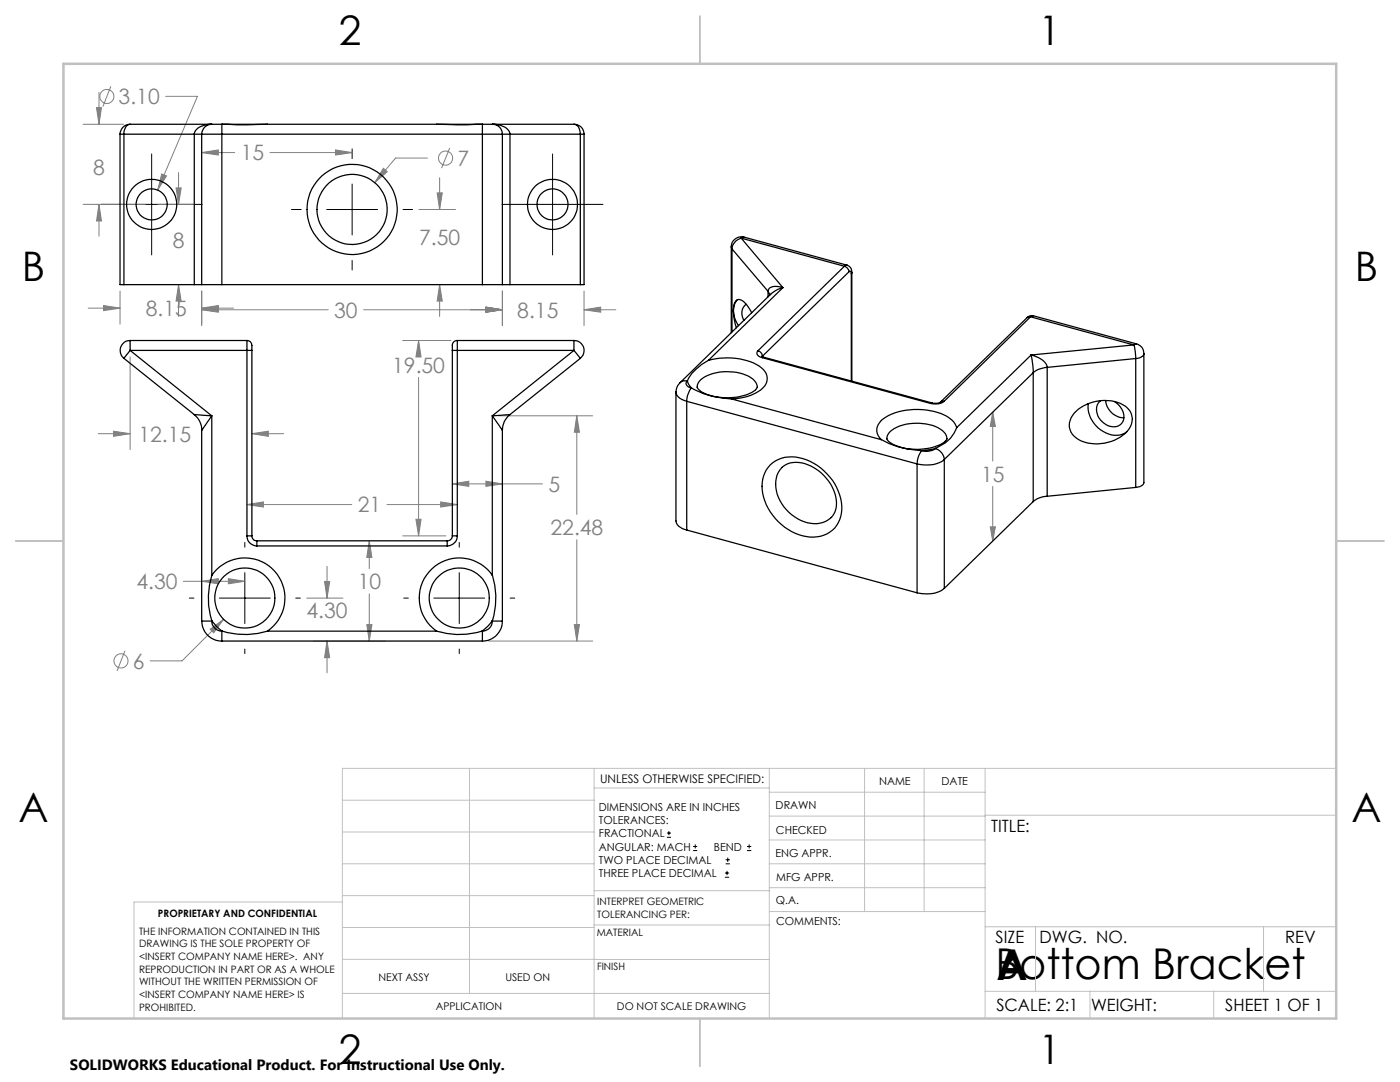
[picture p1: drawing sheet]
<svg xmlns="http://www.w3.org/2000/svg" width="279mm" height="216mm" viewBox="0 0 279 216" stroke-linecap="round" stroke-linejoin="round" font-family="sans-serif">
<g fill="none" stroke="#808080" stroke-width=".2">
<path d="M19.8 18.5v6.3M22.1 17.2l-1.6 4.1M33.1 19.2h6.3l-7.9 18.7M16.6 24.8h8.1M19.3 21.5h.9l-.4 3.3zM32.3 34.7l.9 .4-1.7 2.8zM35.1 37.5h1.1l-.6 3.3zM35.6 34.4v6.4M40.3 30.4l3.3-.5v1zM40.3 30.4h6.5M53.9 30.4h16.4M67 29.9l3.3 .5-3.3 .5z"/>
<path d="M76.5 33.6l.8 .7-2.5 2.1zM85.3 31.5h-6.3l-4.2 4.9M87.2 38.5h1.1l-.6 3.3zM87.7 35.5v6.3M89.7 29.5l-1.6 4M16.6 40.8h12.4M19.8 40.8l.4 3.3h-.9zM19.8 40.8v6.3M24 58.1v6.6M31.5 40.8h7.3M35.6 56.8l.6 3.3h-1.1zM35.6 56.8v6.3"/>
<path d="M40.3 58.1v6.9M83.6 41.8h7.3M87.7 56.8l.6 3.3h-1.1zM87.7 56.8v6.3M100.3 58.1v6.9M116.6 58.1v6.9M17.6 61.5h6.4M20.7 61l3.3 .5-3.3 .5zM26 71.2v18.5M40.3 61.8l3.3-.5v1zM40.3 61.5l3.3-.5v1zM40.3 61.8h25.2"/>
<path d="M40.3 61.5h6.3M72.6 61.8h27.7M80.4 67.9h9.6M83.5 67.9l.5 3.3h-1zM83.5 67.9v2.4M83.5 75.3v31.6M97 61.3l3.3 .5-3.3 .5zM116.6 61.8l3.3-.5v1zM116.6 61.8h6.3M19.6 86.5h6.4M22.6 86l3.4 .5-3.4 .6zM50.3 86.5l3.3-.5v1.1z"/>
<path d="M50.3 86.5h6.3M90.3 96.6l3.3-.6v1zM90.3 96.6h18M97 96l3.3 .6-3.3 .4zM99.5 83h18.8M115.1 83l.5 3.3h-1zM115.1 83v19.7M198.1 82.2l.5 2.9h-1zM198.1 82.2v9.8M198.1 97v10.9M36.6 116h12.3M40.3 116l3.3-.5v1z"/>
<path d="M45.6 115.5l3.3 .5-3.3 .5zM49.3 100.7l3.3-.5v1zM49.3 100.7h20.9M61.2 119.3h7.2M64.8 116h1l-.5 3.3zM65.3 113v6.3M73.7 107.9l.5 3.3h-1zM73.7 107.9v5.6M73.7 118.5v9.4M77.2 100.7h14.1M80.4 106.9h8.6M83 103.6h1l-.5 3.3z"/>
<path d="M87.9 100.2l3.4 .5-3.4 .5zM115.1 107.7v20.2M197.6 105.1h1l-.5 2.8zM24.9 129.9l-1.5 4M41.9 125.6l2.7-2-1.9 2.7zM44.6 123.6l-8.3 8.3h-6.3M62.5 127.9h14.4M65.3 127.9l.5 3.3h-1zM65.3 127.9v6.4M73.2 124.6h1l-.5 3.3zM97.5 127.9h20.8M114.6 124.6h1l-.5 3.3z"/>
<circle cx="21.3" cy="19.2" r="1.41"/>
<circle cx="88.9" cy="31.5" r="1.41"/>
<circle cx="24.1" cy="131.9" r="1.4"/>
</g>
<g fill="none" stroke="#000" stroke-width=".2">
<path d="M30.3 30.7v20.2M70.3 29.7v1.9M70.3 36.7v10.2M110.3 30.7v20.2M20.2 40.8h20.2M58.2 41.8h1.9M65.2 41.8h10.2M70.3 52v1.9M80.4 41.8h1.9M100.2 40.8h20.1M37.8 119.3h.9M43.8 119.3h10.1"/>
<path d="M48.9 108.2v1M48.9 114.3v10.1M59 119.3h.9M80.6 119.3h.9M86.6 119.3h10.1M91.7 108.2v1M91.7 114.3v10.1M101.8 119.3h.9M48.9 129.5v.9M91.7 129.5v.9M133.1 167.1h.8M133.1 166.2h.8"/>
<path d="M133.5 165.8v.9M138.3 169.7h.8M138.3 168.9h.8M138.7 168.5v.8M144.7 175h.8M144.7 174.2h.8M144.8 172.4h.9M144.8 171.6h.9M145.1 173.8v.8M145.2 171.1v.9M149.1 169.7h.8M149.1 168.9h.8"/>
<path d="M149.5 168.5v.8"/>
</g>
<g fill="none" stroke="#c0c0c0" stroke-width=".2">
<path d="M68.3 159.7h50.3M93.7 153.3v44.9M118.6 153.3v49.9M118.6 157.2h34.9M153.5 153.3v49.9M153.5 158.1h43.1M172.5 153.3v28.6M184.4 153.3v28.6M196.6 153.3v49.9M266.7 153.3h-198.4v49.9M68.3 178.7h50.3M68.3 172.4h50.3"/>
<path d="M68.3 166h50.3M68.3 180h-41.6v23.2M118.6 177.7h35M153.5 167.6h43.1M153.5 162.8h43.1M153.5 172.4h43.1M153.5 177.1h43.1M196.6 162.7h70.1M68.3 198.2h85.2M68.3 191.4l85.2 .1M68.3 185.1h50.3M118.6 184.6h35"/>
<path d="M153.6 181.9h43M196.6 197.8h70.1M196.6 184.9h70.1M206.7 184.9v12.9M217.5 197.8v5.4M242.2 197.8v5.4M252.2 184.9v12.9"/>
</g>
<path d="M139.7 3.2v9.5M3.1 107.9h9.6M266.7 107.9h9.5M139.7 203.2v9.6" fill="none" stroke="#c0c0c0" stroke-width=".25"/>
<path d="M12.7 12.7h254v190.5h-254z" fill="none" stroke="#c0c0c0" stroke-width=".5"/>
<path d="M76.5 33.6l-1.7 2.8 2.5-2.1zM40.3 61.8l3.3-.5v1zM97 61.3l3.3 .5-3.3 .5zM20.7 61l3.3 .5-3.3 .5zM40.3 61.5l3.3-.5v1zM97 61.3l3.3 .5-3.3 .5zM116.6 61.8l3.3-.5v1zM32.3 34.7l-.8 3.2 1.7-2.8zM19.8 40.8l.4 3.3h-.9zM19.3 21.5h.9l-.4 3.3zM35.1 37.5h1.1l-.6 3.3zM35.6 56.8l.6 3.3h-1.1zM87.2 38.5h1.1l-.6 3.3zM87.7 56.8l.6 3.3h-1.1zM67 29.9l3.3 .5-3.3 .5zM40.3 30.4l3.3-.5v1zM41.9 125.6l.8 .7 1.9-2.7zM64.8 116h1l-.5 3.3zM65.3 127.9l.5 3.3h-1zM40.3 116l3.3-.5v1zM45.6 115.5l3.3 .5-3.3 .5zM73.2 124.6h1l-.5 3.3zM73.7 107.9l.5 3.3h-1zM90.3 96.6l3.3-.6v1zM97 96l3.3 .6-3.3 .4zM83.5 67.9l.5 3.3h-1zM83 103.6h1l-.5 3.3zM49.3 100.7l3.3-.5v1zM87.9 100.2l3.4 .5-3.4 .5zM50.3 86.5l3.3-.5v1.1zM22.6 86l3.4 .5-3.4 .6zM115.1 83l.5 3.3h-1zM114.6 124.6h1l-.5 3.3zM197.6 105.1h1l-.5 2.8zM198.1 82.2l.5 2.9h-1z" fill="#808080"/>
<g fill="none" stroke="#000" stroke-width=".25">
<path d="M24 26.8v30h.7M24 26.8h.7M24.7 26.8h14.1M24.7 26.8v30M26 24.8a1.99 1.99 0 0 0-2 2M26 24.8a1.7 1.7 0 0 0-1.3 2M26 24.8h16.3M38.8 26.8h1.5M38.8 26.8v30M40.3 26.8h4M40.3 26.8v30M42.3 24.8h2"/>
<path d="M42.3 24.8a1.99 1.99 0 0 0-2 2M42.3 24.8a3.6 3.6 0 0 0-3.5 1.7v.3M44.3 24.8v2M44.3 26.8v30M44.3 24.8h.1M44.3 26.8h52M44.3 24.8l3.1 .1 6-.1M44.3 24.8h9.1M53.4 24.8h33.7M87.1 24.8l4 .1 5.1-.1M87.1 24.8h9.1M96.2 24.8h.1"/>
<path d="M96.3 24.8v2M96.3 24.8h1.9M96.3 26.8h4M96.3 26.8v30M98.2 24.8a1.93 1.93 0 0 1 2.1 2M98.2 24.8a3.6 3.6 0 0 1 3.5 1.7l.1 .3M98.2 24.8h16.3M100.3 26.8h1.5M100.3 26.8v30M101.8 26.8h14M101.8 26.8v30M114.5 24.8a1.93 1.93 0 0 1 2.1 2"/>
<path d="M114.5 24.8a1.68 1.68 0 0 1 1.3 2M115.8 26.8h.8M115.8 26.8v30M116.6 26.8v30h-.8M24.7 56.8h14.1M38.8 56.8h1.5M40.3 56.8h4M44.3 56.8h52M96.3 56.8h4M100.3 56.8h1.5M101.8 56.8h14M145.9 49.2l.2 .5"/>
<path d="M145.9 49.2v17.2M146.1 49.7l7.2 8.4M146.1 49.7v16.5M147.1 59.9l-.2 .2a3.3 3.3 0 0 0-.5 1.9M147.9 47.5a2.49 2.49 0 0 0-1.8 2.2M147.9 47.5l8.3 9.9M147.9 47.5l20.6 5.6M148.4 47.3a2.02 2.02 0 0 0-2.5 1.9M148.4 47.3l-.5 .2M148.4 47.3l20.7 5.6M153.3 58.1l.3 .8M153.3 58.1v1.1"/>
<path d="M156.2 57.4a2.54 2.54 0 0 0-2.8 .3l-.1 .4M156.2 57.4l-.9 .3-1.5 1-18.1 17.6M156.2 57.4l-14.8 14.5M168.5 53.1a1.29 1.29 0 0 1 .9 1.1M168.5 53.1l-17.2 16.9M169.1 52.9l.4 .3 .4 .4 .1 .8M169.1 52.9l-.6 .2M169.4 54.2h.4l.1 .4M169.4 54.2l-17.2 16.9M169.9 54.6v21.4M170 54.4l-.1 .2M170 54.4v21.7"/>
<path d="M24.7 71.5l14.1 11.2M26 67.9v2M26 67.9a2 2 0 0 0-1.9 1.4 2 2 0 0 0 .6 2.2M26 69.9l-1.3 1.6M26 69.9h23.3M26 67.9h23.3M26 69.9l16.3 13.1M49.3 67.9a1.36 1.36 0 0 1 1 1.8v.2M49.3 69.9h1M49.3 67.9v2M49.3 69.9v37M50.3 69.9v37"/>
<path d="M90.3 69.9h1M90.3 69.9v37M91.3 67.9v2M91.3 67.9a1.17 1.17 0 0 0-1 1.6v.4M91.3 69.9h23.2M91.3 67.9h23.2M91.3 69.9v37M114.5 69.9l1.3 1.6M114.5 67.9v2M114.5 67.9a2 2 0 0 1 2 1.4 2 2 0 0 1-.7 2.2M114.5 69.9l-16.3 13.1M115.8 71.5l-14 11.2"/>
<path d="M135.7 76.3l-.6 1-.2 .9M137.2 76.1a.86 .86 0 0 0-.1 .9 .86 .86 0 0 0 .9 .4M137.2 76.1l-.7-.1-.8 .3M137.2 76l.2 .6 .6 .9M137.2 76v.1M138 77.4a4.6 4.6 0 0 0-.9 2.7M138 77.4v.1M138 77.5h.1a17.5 17.5 0 0 0 8 2.1M139.8 75.8a9.5 9.5 0 0 1 10.4-.2 1.52 1.52 0 0 1 .8 1.9 6.6 6.6 0 0 1-4.5 1.8 9.7 9.7 0 0 1-7.1-1.6 1.03 1.03 0 0 1 .1-1.6zM141.4 71.9a13.4 13.4 0 0 1 10.1 1.1 2.74 2.74 0 0 1 1.6 2.5 2.74 2.74 0 0 1-1.6 2.5 10.8 10.8 0 0 1-5.4 1.6M141.4 71.9a7.9 7.9 0 0 0-4.2 4.1M146.1 79.6l29.8 8.1"/>
<path d="M146.4 62a1.94 1.94 0 0 1 1-2.2 3.9 3.9 0 0 1 2.6 2.6M146.4 62l.1 1.6 .5 1.8M146.4 62l.3 1.6 .7 1.4M148.9 60.7a2.26 2.26 0 0 0-.5 3.2M151.3 70a.86 .86 0 0 0-.1 1 .86 .86 0 0 0 .9 .4M151.3 70a1.19 1.19 0 0 1 .9 1.1M152 71.1l.4 .2M152.1 71.4l33.6 9.1M152.2 71.1l-.1 .1M152.2 71.1v.1M152.4 71.3l-.3 .1M152.4 71.3l33.6 9.1"/>
<path d="M205 63.4l-17.3 16.8M205.7 63.2l-.7 .2M205.7 63.2l-17.3 16.9M205.7 63.2l20.6 5.6M205.8 70.8l.3 1.8 .1 1.8M205.8 70.8a4.4 4.4 0 0 1 3.2 2.2v.3M205.8 70.8l-14.9 14.5M206.2 63h-.6l-.6 .4M206.2 63l-.5 .2M206.2 63l20.6 5.6M206.2 74.4l-17.7 17.3M206.2 74.4v25.7"/>
<path d="M209 73.3a4.6 4.6 0 0 0-2.8 1.1M209 73.3v25.7M219.7 79.9a2.69 2.69 0 0 0 .3 4.3 2.58 2.58 0 0 0 4.1-.1 3.3 3.3 0 0 0-1.7-4M220.7 79.9a3.7 3.7 0 0 0 3.6 3.5M226.3 68.8l.3 1.3 .1 1.4M226.3 68.8l-20.5 2M226.7 71.5l-17.7 1.8M226.7 71.5v25.8M226.8 68.6a1.91 1.91 0 0 1 1.5 2M226.8 68.6l-.5 .2M228.3 70.6v25.8l-.6 .6-1 .3M228.3 70.6l-.1 .3-.5 .4-1 .2"/>
<path d="M38.8 82.7a3.9 3.9 0 0 1 1.5 3.2M38.8 82.7l3.5 .3M40.3 85.9v38M42.3 83l-2 2.9M42.3 83v31.8M98.2 83l2.1 2.9M98.2 83v31.8M100.3 85.9v38M101.8 82.7l-3.6 .3M101.8 82.7a3.8 3.8 0 0 0-1.5 3.2M137.1 80.1a2.4 2.4 0 0 1-2.2-1.9v25.8a2.33 2.33 0 0 0 2.2 1.8M137.1 80.1l45.9 12.5"/>
<path d="M137.1 80.1v25.7M153.7 92.7a7 7 0 0 1 8-.6 10.6 10.6 0 0 1 6.2 10.3 5.7 5.7 0 0 1-6.9 4.7 10.8 10.8 0 0 1-8.9-10.8l.3-1.3a5.1 5.1 0 0 1 1.3-2.3zM156.1 93.2a5.4 5.4 0 0 1 6.2 .1 8.6 8.6 0 0 1 4.6 7.8 4 4 0 0 1-4.4 3.4 8.4 8.4 0 0 1-7.7-8.5 4.4 4.4 0 0 1 1.3-2.8zM175.9 87.7a17.7 17.7 0 0 0 8 2.2M177 87.5a2.1 2.1 0 0 0 1.4 1.3 11.6 11.6 0 0 0 9.9-.5l.7-.8M177 87.6a2.65 2.65 0 0 1 2-2.3 9.8 9.8 0 0 1 9.1 .6 2.15 2.15 0 0 1 .9 1.7M183 92.6v25.7M183.9 89.9h.1M184 89.9a4.3 4.3 0 0 0-1 2.7M186 80.4l-.3 .1M186.7 89.5a3.2 3.2 0 0 1-2.7 .4M186.7 89.5a2.51 2.51 0 0 1 1.8 2.2"/>
<path d="M186.7 89.5l-2.8 .4M186.7 89.5h.1M187.7 80.2a2.06 2.06 0 0 1-1.7 .2M188.4 80.1a3.2 3.2 0 0 1-2.7 .4M188.4 80.1l-.3-.1-.4 .2M188.5 91.7a6 6 0 0 1-5.5 .9M188.5 91.7v25.7M190.9 85.3a5.7 5.7 0 0 0-4.5-3.2 12.9 12.9 0 0 0-10.1 1.4 2.54 2.54 0 0 0-.4 4.2M190.9 85.3a6.8 6.8 0 0 1-4.2 4.2M209 99a4.6 4.6 0 0 0-2.8 1.1M214.8 82.1a8.4 8.4 0 0 1 9.8-1 3.3 3.3 0 0 1 0 5.3 8.4 8.4 0 0 1-9.8 1 3.3 3.3 0 0 1 0-5.3zM217.2 80.5a5.9 5.9 0 0 0 6.2 6.3l1-.3 .5-.4"/>
<path d="M226.7 97.3l-17.7 1.7M42.3 114.8a8 8 0 0 1 12.2-1.1 8 8 0 0 1-1.1 12.2M42.3 114.8a15.5 15.5 0 0 0 0 9.1M49.3 106.9a1.99 1.99 0 0 0 2 2M49.3 106.9h1M50.3 106.9a.96 .96 0 0 0 1 1M51.3 107.9v1M51.3 108.9h38M51.3 107.9h38M89.3 107.9v1M90.3 106.9h1M90.3 106.9a1.02 1.02 0 0 1-1 1"/>
<path d="M91.3 106.9a2.05 2.05 0 0 1-2 2M98.2 114.8a14.7 14.7 0 0 1 0 9.1M98.2 114.8a8 8 0 0 0-12.2-1.1 8 8 0 0 0 1.1 12.2M137.1 105.8l45.9 12.5M188.5 117.4a6 6 0 0 1-5.5 .9M206.2 100.1l-17.7 17.3M40.3 123.9h2M40.3 123.9a4 4 0 0 0 4 4M42.3 123.9a2.05 2.05 0 0 0 2 2M42.3 123.9l.9 1.1 1.1 .9M42.3 123.9h.1M44.3 125.9v2"/>
<path d="M44.3 125.9h.1M44.3 127.9h52M44.3 125.9a15.5 15.5 0 0 0 9.1 0M53.4 125.9h33.7M87.1 125.9a15.5 15.5 0 0 0 9.1 0M96.2 125.9h.1M96.3 125.9v2M98.2 123.9l-.9 1.1-1.1 .9M98.2 123.9h2.1M98.2 123.9a1.99 1.99 0 0 1-1.9 2M98.2 123.9h.1M100.3 123.9a4 4 0 0 1-4 4"/>
<circle cx="30.2" cy="40.8" r="5"/>
<circle cx="30.3" cy="40.8" r="3.1"/>
<circle cx="70.3" cy="41.8" r="7"/>
<circle cx="70.3" cy="41.8" r="9"/>
<circle cx="110.3" cy="40.8" r="5"/>
<circle cx="110.3" cy="40.8" r="3.1"/>
<circle cx="48.9" cy="119.3" r="6"/>
<circle cx="91.6" cy="119.3" r="6"/>
</g>
<g font-size="8.5">
<text x="198.7" y="195.4">Bottom Bracket</text>
<text x="198.9" y="195.5">A</text>
</g>
<g font-size="8.1">
<text x="67.6" y="8.9">2</text>
<text x="207.3" y="8.9">1</text>
<text x="4.4" y="56.2">B</text>
<text x="270.4" y="56.2">B</text>
<text x="3.7" y="164.1">A</text>
<text x="269.7" y="164.1">A</text>
<text x="67.6" y="212.4">2</text>
<text x="207.3" y="212.4">1</text>
</g>
<g font-size="4.2" fill="#808080">
<text x="23.7" y="20.8">3.10</text>
<text x="18.6" y="34.8">8</text>
<text x="48" y="32">15</text>
<text x="91.3" y="33.1">7</text>
<text x="34.5" y="49.5">8</text>
<text x="83.7" y="48.8">7.50</text>
<text x="29.1" y="63.1">8.15</text>
<text x="66.7" y="63.4">30</text>
<text x="103.2" y="63.4">8.15</text>
<text x="78.3" y="74.4">19.50</text>
<text x="27.6" y="88.1">12.15</text>
<text x="109.5" y="98.1">5</text>
<text x="195.8" y="96.1">15</text>
<text x="71.4" y="102.3">21</text>
<text x="109.9" y="106.8">22.48</text>
<text x="27.2" y="117.6">4.30</text>
<text x="71.4" y="117.6">10</text>
<text x="61.2" y="123.3">4.30</text>
<text x="26.5" y="133.4">6</text>
</g>
<g font-size="3.4">
<text x="197.8" y="166">TITLE:</text>
<text x="198.7" y="188.1">SIZE</text>
<text x="207.5" y="188.1">DWG. NO.</text>
<text x="256.5" y="188.2">REV</text>
<text x="198.8" y="201.7">SCALE: 2:1</text>
<text x="217.7" y="201.8">WEIGHT:</text>
<text x="244.5" y="201.7">SHEET 1 OF 1</text>
</g>
<text font-size="3" x="14" y="213.5">SOLIDWORKS Educational Product. For Instructional Use Only.</text>
<text font-size="2.4" x="119.8" y="156.2">UNLESS OTHERWISE SPECIFIED:</text>
<g font-size="2.2">
<text x="119.5" y="161.8">DIMENSIONS ARE IN INCHES</text>
<text x="154.8" y="161.4">DRAWN</text>
<text x="175.4" y="156.6">NAME</text>
<text x="187.9" y="156.7">DATE</text>
<text x="119.5" y="164.4">TOLERANCES:</text>
<text x="119.5" y="167.1">FRACTIONAL</text>
<text x="154.9" y="166.3">CHECKED</text>
<text x="119.5" y="169.7">ANGULAR: MACH</text>
<text x="119.5" y="172.4">TWO PLACE DECIMAL</text>
<text x="142.5" y="169.7">BEND</text>
<text x="154.8" y="171">ENG APPR.</text>
<text x="119.5" y="175">THREE PLACE DECIMAL</text>
<text x="154.9" y="175.7">MFG APPR.</text>
<text x="154.9" y="180.4">Q.A.</text>
<text x="154.9" y="184.6">COMMENTS:</text>
</g>
<g font-size="2.1">
<text x="75.5" y="195.7">NEXT ASSY</text>
<text x="100.9" y="195.7">USED ON</text>
<text x="86.9" y="201.5">APPLICATION</text>
<text x="123.1" y="201.6">DO NOT SCALE DRAWING</text>
</g>
<g font-size="2">
<text x="31.5" y="182.9">PROPRIETARY AND CONFIDENTIAL</text>
<text x="119.2" y="180.6">INTERPRET GEOMETRIC</text>
<text x="119.2" y="183.1">TOLERANCING PER:</text>
<text x="27.8" y="186.5">THE INFORMATION CONTAINED IN THIS</text>
<text x="27.8" y="189">DRAWING IS THE SOLE PROPERTY OF</text>
<text x="27.8" y="191.6">&lt;INSERT COMPANY NAME HERE&gt;. ANY</text>
<text x="119.1" y="186.7">MATERIAL</text>
<text x="27.8" y="194.1">REPRODUCTION IN PART OR AS A WHOLE</text>
<text x="27.8" y="196.6">WITHOUT THE WRITTEN PERMISSION OF</text>
<text x="119.1" y="193.5">FINISH</text>
<text x="27.8" y="199.1">&lt;INSERT COMPANY NAME HERE&gt; IS</text>
<text x="27.8" y="201.7">PROHIBITED.</text>
</g>
</svg>
